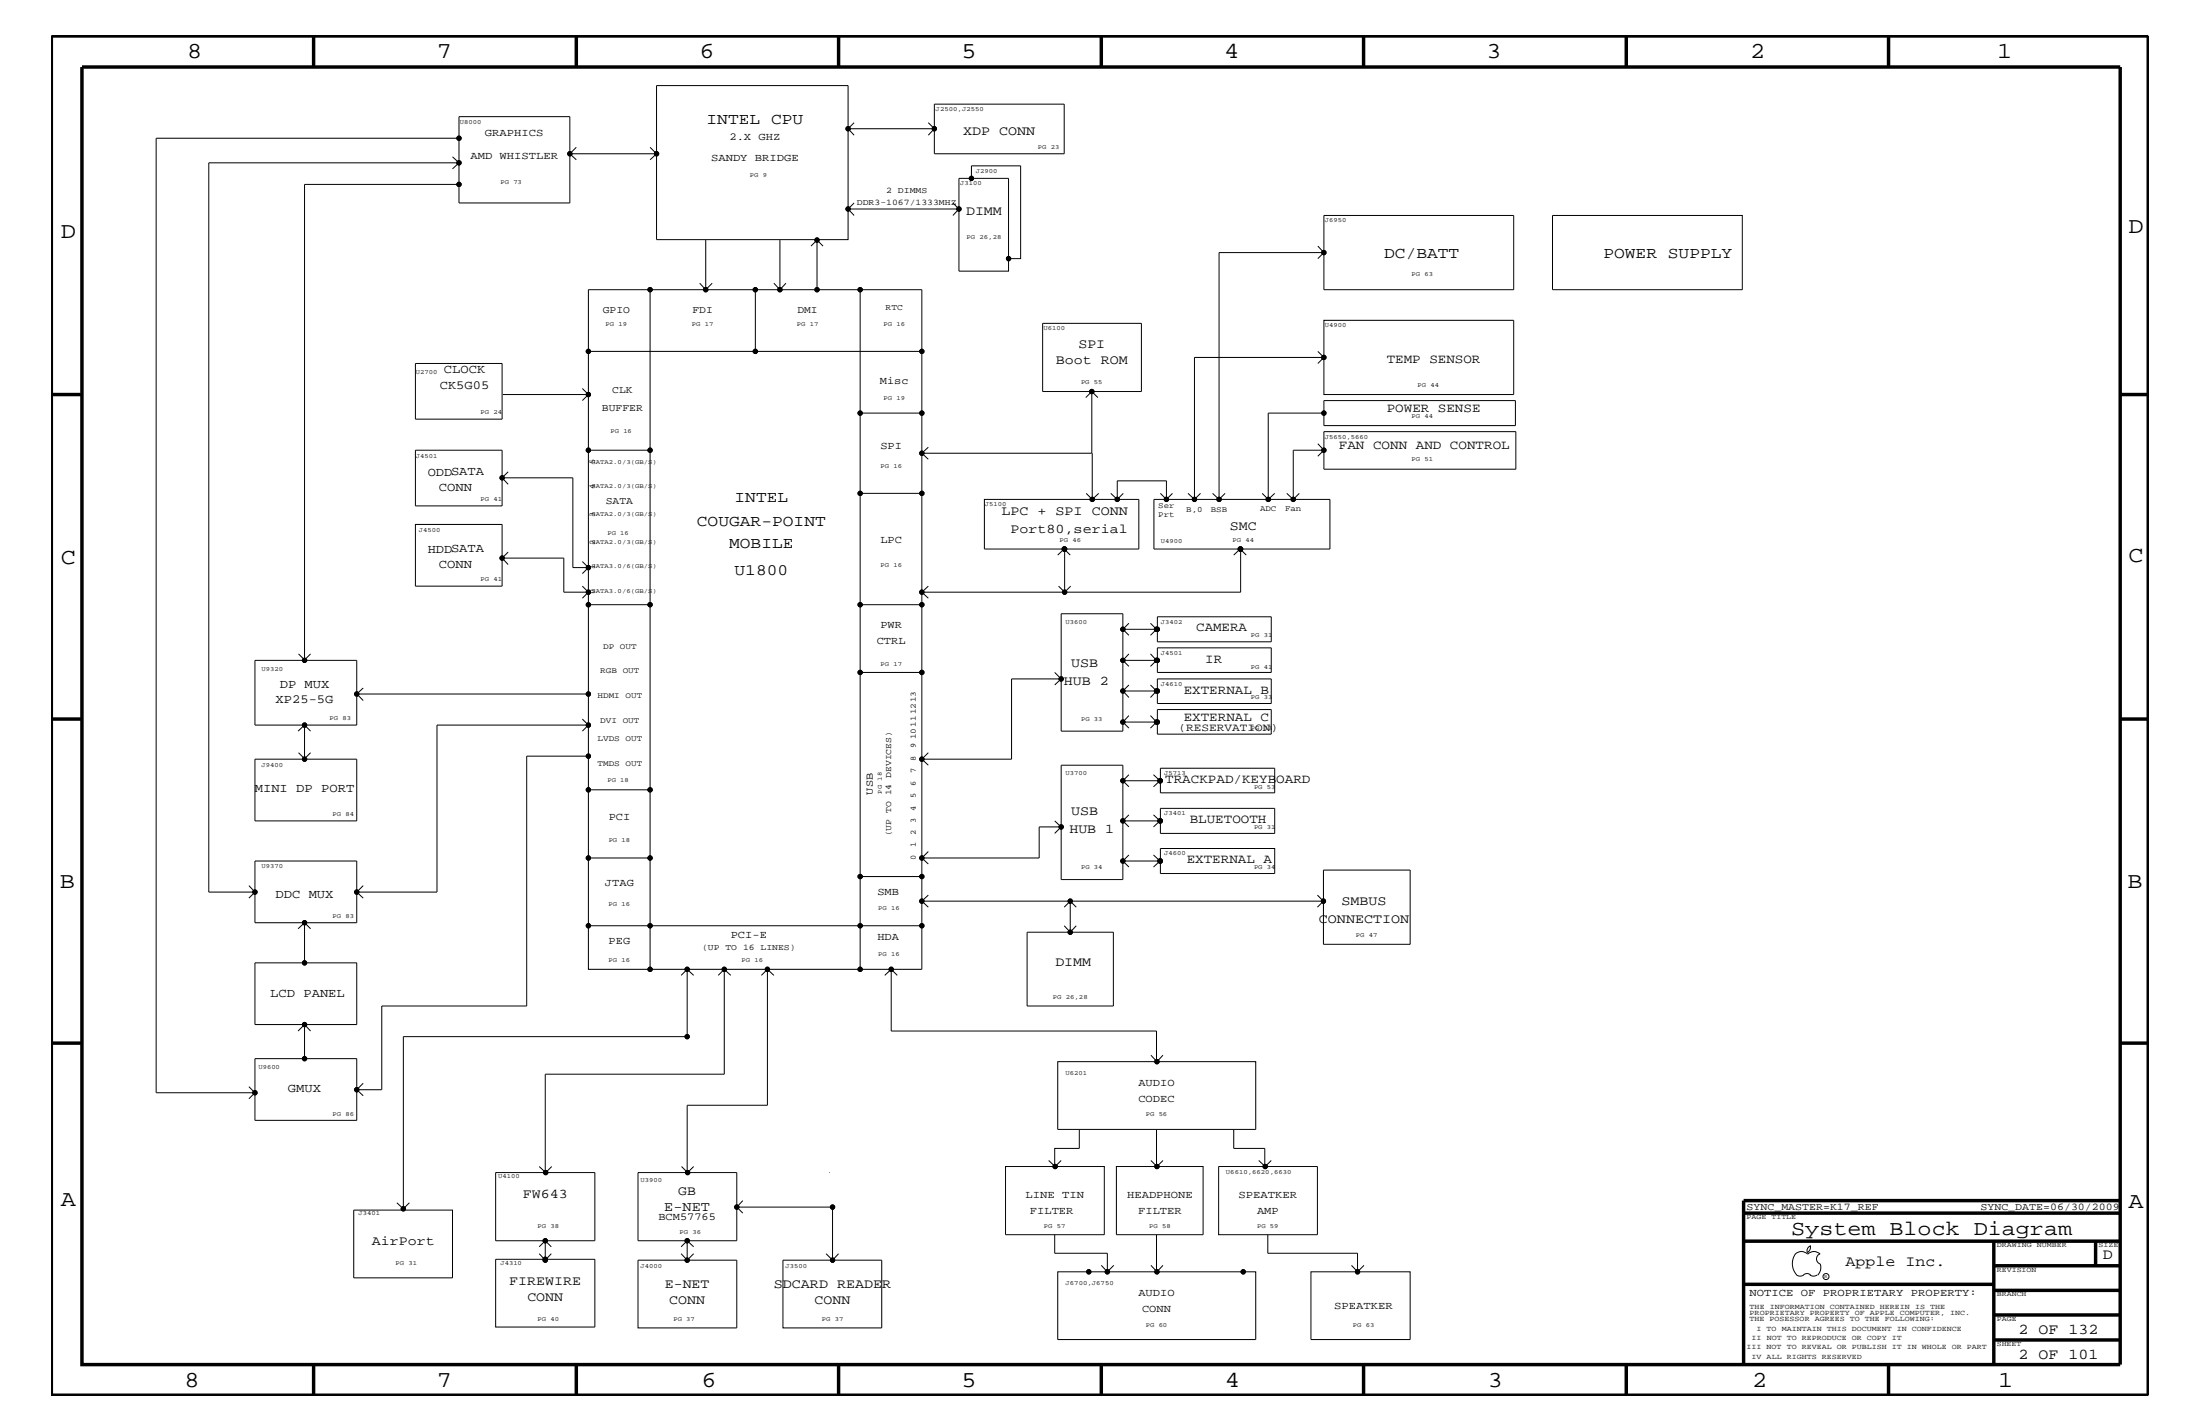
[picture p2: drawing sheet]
<svg xmlns="http://www.w3.org/2000/svg" width="432mm" height="279mm" viewBox="0 0 432 279" stroke-linecap="round" stroke-linejoin="round" font-family="sans-serif">
<g fill="none" stroke="#000" stroke-width=".68" stroke-linecap="butt">
<path d="M10.1 7.1h411.5v266.7h-411.5zM16.1 13.2h400v254.5h-400zM61.6 7.1v6.1M113.1 7.1v6.1M164.6 7.1v6.1M216.2 7.1v6.1M267.6 7.1v6.1M319.2 7.1v6.1M370.7 7.1v6.1M10.1 77.4h6M416.1 77.4h5.5M10.1 141.1h6"/>
<path d="M416.1 141.1h5.5M10.1 204.7h6M416.1 204.7h5.5M342.2 238h73.9M416.1 235.6h-73.9v32.1M342.2 243.5h73.9M342.2 252h49.1M391.3 258h24.8M391.3 253.2h24.8M391.3 248.4h24.8M391.3 243.5v24.2M411.3 243.5v4.9"/>
<path d="M61.6 267.7v6.1M113.1 267.7v6.1M164.6 267.7v6.1M216.2 268v5.8M267.6 267.7v6.1M319.2 267.7v6.1M370.7 267.7v6.1M391.3 262.9h24.8"/>
</g>
<g fill="none" stroke="#000" stroke-width=".2">
<path d="M88.8 33.1l1.3-1.2h-49.1v143.1h9M90.1 36.2h-30.3v93.4M90.1 27.1v4.8l-1.3-1.1M111.8 30.2v-7.3h-21.7v4.2h-59.5v187.3h19.4M113.1 28.9l-1.3 1.3 1.3 1.2M127.6 31.4l1.3-1.2v16.8h37.6v-6M128.9 30.2h-17.1v9.6h-21.7v-7.9M166.5 25.3v-8.5h-37.6v13.4l-1.3-1.3M167.6 39.8l-1.1 1.2 1.1 1.3M167.6 24.1l-1.1 1.2h16.9M167.6 26.5l-1.1-1.2v15.7h21.7M182.2 24.1l1.2 1.2"/>
<path d="M183.4 25.3v-4.9h25.5v9.8h-25.5v-4.9l-1.2 1.2M187 39.8l1.2 1.2-1.2 1.3M188.2 35h9.8v18.2h-9.8zM190.7 35v-2.5h9.6v18.2h-2.3M127.6 56.8v61.8M137.3 55.6l1.2 1.2M138.5 47.1v9.7l1.3-1.2M148.3 56.8v12.1M151.9 55.6l1.2 1.2 1.2-1.2M153.1 56.8h-37.6v20.6M153.1 47.1v9.7M159.2 48.3l1.2-1.2 1.1 1.2"/>
<path d="M160.4 47.1v9.7h-7.3M160.4 56.8h20.5v24.3M168.8 56.8v24.3h12.1M258.7 48.3l1.1 1.3M259.8 49.6h-20.5v48.4M259.8 49.6v-7.3h37.3v14.5h-37.3v-7.2l-1.1 1.1M304.7 42.3h37.3v14.5h-37.3zM81.5 71.3h17.1v10.9h-17.1zM98.7 77.4h16.8M114.3 78.6l1.2-1.2v10.9M114.3 76.2l1.2 1.2M115.5 68.9h65.4"/>
<path d="M214.3 76.8h-9.7v-13.4h19.4v13.4h-9.7l-1.2 1.2M214.3 76.8v12.1h-33.4v-7.8M214.3 76.8l1.2 1.2M258.7 68.9l1.1 1.2M259.8 70.1v-7.2h37.3v14.5h-37.3v-7.3h-25.4v27.9M259.8 78.6h37.6v4.9h-37.6zM259.8 70.1l-1.1 1.2M81.5 88.3h17.1v11h-17.1zM98.6 93.8h13.8v17.6h3.1M99.7 92.6l-1.1 1.2 1.1 1.2M115.5 88.3v93.3M115.5 88.3h12.1"/>
<path d="M168.8 96.8h12.1M168.8 81.1v90.9M180.9 96.8v19.4l1.3-1.2M180.9 88.9v7.9M182.2 87.7l-1.3 1.2 1.3 1.2M213.2 96.8l1.2 1.2M214.4 88.9v9.1h-21.2v9.7h30.3v-9.7h-4.2v-3.7h9.6v3.7l1.2-1.2M214.4 98h4.9M215.6 96.8l-1.2 1.2M218 96.8l1.3 1.2 1.2-1.2M227.8 96.8l1.1 1.2h-2.4v9.7h34.5v-9.7h-7.2M233.2 96.8l1.2 1.2h4.9"/>
<path d="M235.6 96.8l-1.2 1.2h-5.5M238 96.8l1.3 1.2h9.6M240.5 96.8l-1.2 1.2M247.7 96.8l1.2 1.2 1.3-1.2M255 96.8l-1.2 1.2M258.7 87.1l1.1 1.2-1.1 1.2M259.8 84.7h37.7v7.4h-37.7zM259.8 88.3h-6v9.7l-1.2-1.2M259.8 81.1h-10.9v16.9h4.9M99.7 110.8l-1.1-1.3h12.1v6.7h4.8l-1.2-1.2M99.7 108.3l-1.1 1.2v5.5h-17.1v-12.1h17.1v6.6M114.3 110.2l1.2 1.2"/>
<path d="M115.5 116.2l-1.2 1.2M115.5 111.4l-1.2 1.2M115.5 118.6h12.1M127.6 118.6v36.4h-12.1M168.8 118.6h12.1M180.9 116.2v15.7M180.9 116.2l1.3 1.2M207.6 108.9l1.3-1.2 1.2 1.2M207.8 115l1.2 1.2M209 107.7v8.5l1.1-1.2M242.1 108.9l1.3-1.2 1.2 1.2M243.5 107.7v8.5h-62.6"/>
<path d="M61 128.3l-1.2 1.2-1.2-1.2M70 136.2h45.5M70 136.2v6.1h-10.2M71.3 137.4l-1.3-1.2v-6.6h-20v12.7h9.8v6.7M71.3 135l-1.3 1.2M168.8 131.9h12.1v17.1M208.3 133.2h-9.8v15.8h-17.6l1.3 1.1M208.3 133.2v10.3h12.1v-1.8l1.2-1.3M208.3 133.2l-1.3 1.2M220.4 129.6v6l1.2 1.2M220.4 129.6l1.2 1.2M220.5 123.5h6.5l-1.2 1.2"/>
<path d="M220.5 129.6h6.7M220.5 135.6h6.7M221.6 124.7l-1.2-1.2v-3.1h-12.1v12.8l-1.3-1.3M221.6 134.4l-1.2 1.2v6.1l1.2 1.2M221.6 122.3l-1.2 1.2v6.1M221.6 128.3l-1.2 1.3M225.8 128.3l1.2 1.3-1.2 1.2M225.8 134.4l1.2 1.2-1.2 1.2M225.8 122.3l1.2 1.2h.2v-2.5h22.3v4.9h-22.3v-2.4M227.2 127.1h22.3v4.8h-22.3zM227.2 133.2h22.3v4.8h-22.3zM50 149h20v12.1h-20z"/>
<path d="M59.8 142.3l-1.3 1.2M59.8 142.3l1.2 1.2M61 147.7l-1.2 1.2-1.2-1.2M114.3 141.1l1.2 1.2-1.2 1.2M115.5 142.3h-29.7v32.7h-15.8M115.5 148.4h-12.1v49h-28.5v16.4h-4.9M127.6 155v13.3h-12.1M182.2 147.7l-1.3 1.3v19.3M220.5 141.7h6.5l-1.2 1.2M221.6 159.9l-1.2 1.2 1.2 1.1M221.6 152l-1.2 1.2 1.2 1.2M225.8 140.4l1.2 1.3h.2v-2.5h22.3v4.8h-22.3v-2.3"/>
<path d="M226.4 159.9l1.3 1.2h-7.2M226.4 152l1.3 1.2h-7.2M227.8 153.2v2.4h22.4v-4.9h-22.4v2.5l-1.4 1.2M227.8 158.6h22.4v4.9h-22.4zM48.9 173.8l1.1 1.2v6h9.8l-1.3 1.2M50 175l-1.1 1.2M70 175l1.3 1.2M70 175v6h-10.2M71.3 173.8l-1.3 1.2v-6.1h-20v6.1M127.6 168.3v13.3h53.3M180.9 168.3v21.9h-6l1.2 1.2M180.9 176.8h29.2"/>
<path d="M180.9 172h-12.1v18.2M182.2 175.6l-1.3 1.2 1.3 1.2M182.2 167.1l-1.3 1.2M207 161.1l1.3 1.1v-12.1h12.1v22.5h-12.1v-10.4M208.3 162.2l-1.3 1.3M208.3 162.2h-4.3v6.1h-23.1l1.3 1.2M210.1 176.8l-1.2 1.2M210.1 176.8v6.1M221.6 167.8l-1.2 1.1 1.2 1.2M226.4 167.8l1.3 1.1h-7.2M227.8 166.5h22.4v4.9h-22.4zM227.8 161.1l-1.4 1.1"/>
<path d="M227.8 168.9l-1.4 1.2M258.6 175.6l1.2 1.2v8.5h17v-14.6h-17v6.1M259.8 176.8h-49.7l1.1 1.2M259.8 176.8l-1.2 1.2M59.8 181v7.9M59.8 181l1.2 1.2M115.5 181.6v8.6h19.4M115.5 181.6h12.1v8.6M133.7 191.4l1.2-1.2v13.2M134.9 190.2h7.3l-1.2 1.2M134.9 190.2l1.2 1.2M142.2 190.2h8.4v26.7h-15.7v13.3"/>
<path d="M142.2 190.2v20.6h-35.2v19.4M142.2 190.2l1.2 1.2M150.6 190.2l-1.2 1.2M150.6 190.2h24.3M150.6 190.2l1.3 1.2M174.9 190.2v12.1h52.1v6M174.9 190.2l-1.2 1.2M208.9 181.6l1.2 1.3M211.2 181.6l-1.1 1.3h8.4v14.5h-16.9v-14.5h8.5M48.9 213.2l1.1 1.2-1.1 1.2M59.8 201h10.2v-12.1h-20v12.1h9.8l-1.3 1.3M59.8 207.7h10.2v6.1"/>
<path d="M59.8 201l1.2 1.3M59.8 201v6.7h-9.8v12.1h20v-6l1.3 1.2M71.3 212.5l-1.3 1.3M134.9 203.4h-55.7v33.8l-1.3-1.2M134.9 203.4v.1M225.9 207l1.2 1.3h-19.5v13.3h38.9v-13.3h-19.4l1.2-1.3M69.4 237.4h19.4v13.3h-19.4zM80.3 236l-1.1 1.2v.1M97.3 230.1h19.5v13.3h-19.5zM105.8 228.9l1.3 1.2 1.2-1.2M133.8 228.9l1.2 1.2h-9.8v13.3h9.7M136.1 228.9l-1.1 1.2h9.6v6.7l1.2-1.2"/>
<path d="M144.6 236.8h18.8M144.6 236.8v6.6h-9.7l1.2 1.2M144.6 236.8l1.2 1.2M162.8 230.1v.1M163.4 236.8v10.5M205.8 227.7l1.3 1.2h-9.7v13.4h19.3v-13.4h-9.6l1.2-1.2M211.8 221.7v3.6h-4.8v3.7M225.9 227.7l1.2 1.2h-8v13.4h17v-13.4h-9l1.2-1.2M227 221.7v7.3M239.2 228.9h19.4v13.4h-19.4zM242.1 221.7v3.6h6.1v3.7M247.1 227.7l1.2 1.2 1.2-1.2"/>
<path d="M105.8 246l1.2 1.3M107 243.4l1.2 1.2M107 243.4v3.7h-9.7v13.3h19.5v-13.3h-9.8v.2M107 243.4l-1.2 1.2M108.2 246l-1.2 1.3M133.7 246l1.2 1.3h-9.7v13.2h19.4v-13.2h-9.7M134.9 243.4v3.9l1.2-1.3M134.9 243.4l-1.2 1.2M162.1 246l1.3 1.3M164.6 246l-1.2 1.3h-9.7v13.2h19.4v-13.2h-9.7M207 242.3v3.6h10.3v3.6M216.2 248.3l1.1 1.2"/>
<path d="M225.9 248.3l1.2 1.2h-9.8l1.3-1.2M227 242.3v7.2M228.3 248.3l-1.2 1.2h19.4v13.3h-38.9v-13.3h9.7M248.8 242.3v3.6h17.6v3.6M265.3 248.3l1.1 1.2M267.7 248.3l-1.3 1.2h-9.1v13.3h19.5v-13.3h-10.4M352.3 246.1a1.69 1.69 0 0 1 2.5 0M352.4 246a3.3 3.3 0 0 0 .2 4.1M352.6 250.2l.7 .2 .7-.2M354 250.2l.7-.3 .7 .3M354.8 246.1a1.69 1.69 0 0 1 2.4 0M355.2 250.2l.7 .2 .7-.2"/>
<path d="M355.3 244.4v.3a1.18 1.18 0 0 1-.6 1.1M355.4 244.4a.99 .99 0 0 0-.6 1.4M357.2 246a1.04 1.04 0 0 0-.7 1 1.04 1.04 0 0 0 .7 1M357.3 248l.1 .7a2.11 2.11 0 0 1-.6 1.5"/>
<circle cx="90.1" cy="27.1" r=".42"/>
<circle cx="90.1" cy="36.2" r=".42"/>
<circle cx="90.1" cy="31.9" r=".42"/>
<circle cx="111.8" cy="30.2" r=".42"/>
<circle cx="128.9" cy="30.2" r=".42"/>
<circle cx="166.5" cy="25.3" r=".42"/>
<circle cx="183.4" cy="25.3" r=".42"/>
<circle cx="190.7" cy="35" r=".42"/>
<circle cx="127.6" cy="56.8" r=".42"/>
<circle cx="138.5" cy="56.8" r=".42"/>
<circle cx="148.3" cy="56.8" r=".42"/>
<circle cx="153.1" cy="56.8" r=".42"/>
<circle cx="160.4" cy="47.1" r=".42"/>
<circle cx="160.4" cy="56.8" r=".42"/>
<circle cx="166.5" cy="41" r=".42"/>
<circle cx="168.8" cy="56.8" r=".42"/>
<circle cx="188.2" cy="41" r=".42"/>
<circle cx="198" cy="50.7" r=".42"/>
<circle cx="259.8" cy="49.6" r=".42"/>
<circle cx="115.5" cy="68.9" r=".42"/>
<circle cx="115.5" cy="77.4" r=".42"/>
<circle cx="148.3" cy="68.9" r=".42"/>
<circle cx="180.9" cy="68.9" r=".42"/>
<circle cx="214.3" cy="76.8" r=".42"/>
<circle cx="259.8" cy="70.1" r=".42"/>
<circle cx="98.6" cy="93.8" r=".42"/>
<circle cx="115.5" cy="88.3" r=".42"/>
<circle cx="127.6" cy="88.3" r=".42"/>
<circle cx="168.8" cy="96.8" r=".42"/>
<circle cx="168.8" cy="81.1" r=".42"/>
<circle cx="180.9" cy="96.8" r=".42"/>
<circle cx="180.9" cy="81.1" r=".42"/>
<circle cx="180.9" cy="88.9" r=".42"/>
<circle cx="214.4" cy="98" r=".42"/>
<circle cx="219.3" cy="98" r=".42"/>
<circle cx="228.9" cy="98" r=".42"/>
<circle cx="234.4" cy="98" r=".42"/>
<circle cx="239.3" cy="98" r=".42"/>
<circle cx="248.9" cy="98" r=".42"/>
<circle cx="253.8" cy="98" r=".42"/>
<circle cx="259.8" cy="81.1" r=".42"/>
<circle cx="259.8" cy="88.3" r=".42"/>
<circle cx="98.6" cy="109.5" r=".42"/>
<circle cx="115.5" cy="116.2" r=".42"/>
<circle cx="115.5" cy="118.6" r=".42"/>
<circle cx="115.5" cy="111.4" r=".42"/>
<circle cx="127.6" cy="118.6" r=".42"/>
<circle cx="168.8" cy="118.6" r=".42"/>
<circle cx="180.9" cy="118.6" r=".42"/>
<circle cx="180.9" cy="116.2" r=".42"/>
<circle cx="208.9" cy="107.7" r=".42"/>
<circle cx="209" cy="107.7" r=".42"/>
<circle cx="209" cy="116.2" r=".42"/>
<circle cx="243.4" cy="107.7" r=".42"/>
<circle cx="243.5" cy="107.7" r=".42"/>
<circle cx="59.8" cy="129.6" r=".42"/>
<circle cx="70" cy="136.2" r=".42"/>
<circle cx="115.5" cy="136.2" r=".42"/>
<circle cx="168.8" cy="131.9" r=".42"/>
<circle cx="180.9" cy="131.9" r=".42"/>
<circle cx="208.3" cy="133.2" r=".42"/>
<circle cx="220.4" cy="123.5" r=".42"/>
<circle cx="220.4" cy="129.6" r=".42"/>
<circle cx="220.4" cy="135.6" r=".42"/>
<circle cx="227" cy="135.6" r=".42"/>
<circle cx="227" cy="123.5" r=".42"/>
<circle cx="227" cy="129.6" r=".42"/>
<circle cx="227.2" cy="135.6" r=".42"/>
<circle cx="227.2" cy="123.5" r=".42"/>
<circle cx="227.2" cy="129.6" r=".42"/>
<circle cx="59.8" cy="142.3" r=".42"/>
<circle cx="59.8" cy="149" r=".42"/>
<circle cx="115.5" cy="142.3" r=".42"/>
<circle cx="115.5" cy="148.4" r=".42"/>
<circle cx="115.5" cy="155" r=".42"/>
<circle cx="127.6" cy="155" r=".42"/>
<circle cx="180.9" cy="149" r=".42"/>
<circle cx="220.4" cy="153.2" r=".42"/>
<circle cx="220.4" cy="141.7" r=".42"/>
<circle cx="227" cy="141.7" r=".42"/>
<circle cx="227.2" cy="141.7" r=".42"/>
<circle cx="227.7" cy="153.2" r=".42"/>
<circle cx="227.8" cy="153.2" r=".42"/>
<circle cx="50" cy="175" r=".42"/>
<circle cx="70" cy="175" r=".42"/>
<circle cx="115.5" cy="168.3" r=".42"/>
<circle cx="127.6" cy="168.3" r=".42"/>
<circle cx="168.8" cy="172" r=".42"/>
<circle cx="180.9" cy="176.8" r=".42"/>
<circle cx="180.9" cy="168.3" r=".42"/>
<circle cx="180.9" cy="172" r=".42"/>
<circle cx="208.3" cy="162.2" r=".42"/>
<circle cx="210.1" cy="176.8" r=".42"/>
<circle cx="220.4" cy="161.1" r=".42"/>
<circle cx="220.4" cy="168.9" r=".42"/>
<circle cx="227.7" cy="161.1" r=".42"/>
<circle cx="227.7" cy="168.9" r=".42"/>
<circle cx="227.8" cy="161.1" r=".42"/>
<circle cx="227.8" cy="168.9" r=".42"/>
<circle cx="259.8" cy="176.8" r=".42"/>
<circle cx="59.8" cy="181" r=".42"/>
<circle cx="59.8" cy="188.9" r=".42"/>
<circle cx="115.5" cy="181.6" r=".42"/>
<circle cx="127.6" cy="181.6" r=".42"/>
<circle cx="127.6" cy="190.2" r=".42"/>
<circle cx="134.9" cy="190.2" r=".42"/>
<circle cx="142.2" cy="190.2" r=".42"/>
<circle cx="150.6" cy="190.2" r=".42"/>
<circle cx="168.8" cy="181.6" r=".42"/>
<circle cx="168.8" cy="190.2" r=".42"/>
<circle cx="174.9" cy="190.2" r=".42"/>
<circle cx="180.9" cy="181.6" r=".42"/>
<circle cx="210.1" cy="182.9" r=".42"/>
<circle cx="50" cy="214.4" r=".42"/>
<circle cx="59.8" cy="207.7" r=".42"/>
<circle cx="59.8" cy="201" r=".42"/>
<circle cx="70" cy="213.8" r=".42"/>
<circle cx="134.9" cy="203.4" r=".42"/>
<circle cx="227.1" cy="208.3" r=".42"/>
<circle cx="79.2" cy="237.2" r=".42"/>
<circle cx="107.1" cy="230.1" r=".42"/>
<circle cx="135" cy="230.1" r=".42"/>
<circle cx="144.6" cy="236.8" r=".42"/>
<circle cx="163.4" cy="236.8" r=".42"/>
<circle cx="207.1" cy="228.9" r=".42"/>
<circle cx="227.1" cy="228.9" r=".42"/>
<circle cx="248.3" cy="228.9" r=".42"/>
<circle cx="107" cy="243.4" r=".42"/>
<circle cx="107" cy="247.1" r=".42"/>
<circle cx="107" cy="247.3" r=".42"/>
<circle cx="134.9" cy="243.4" r=".42"/>
<circle cx="134.9" cy="247.3" r=".42"/>
<circle cx="163.4" cy="247.3" r=".42"/>
<circle cx="213.7" cy="249.5" r=".42"/>
<circle cx="217.3" cy="249.5" r=".42"/>
<circle cx="227.1" cy="249.5" r=".42"/>
<circle cx="244" cy="249.5" r=".42"/>
<circle cx="266.4" cy="249.5" r=".42"/>
<circle cx="358.4" cy="250.5" r=".59"/>
</g>
<g fill="#000">
<circle cx="90.1" cy="27.1" r=".42"/>
<circle cx="90.1" cy="36.2" r=".42"/>
<circle cx="90.1" cy="31.9" r=".42"/>
<circle cx="111.8" cy="30.2" r=".42"/>
<circle cx="128.9" cy="30.2" r=".42"/>
<circle cx="166.5" cy="25.3" r=".42"/>
<circle cx="183.4" cy="25.3" r=".42"/>
<circle cx="190.7" cy="35" r=".42"/>
<circle cx="127.6" cy="56.8" r=".42"/>
<circle cx="138.5" cy="56.8" r=".42"/>
<circle cx="148.3" cy="56.8" r=".42"/>
<circle cx="153.1" cy="56.8" r=".42"/>
<circle cx="160.4" cy="47.1" r=".42"/>
<circle cx="160.4" cy="56.8" r=".42"/>
<circle cx="166.5" cy="41" r=".42"/>
<circle cx="168.8" cy="56.8" r=".42"/>
<circle cx="188.2" cy="41" r=".42"/>
<circle cx="198" cy="50.7" r=".42"/>
<circle cx="259.8" cy="49.6" r=".42"/>
<circle cx="115.5" cy="68.9" r=".42"/>
<circle cx="115.5" cy="77.4" r=".42"/>
<circle cx="148.3" cy="68.9" r=".42"/>
<circle cx="180.9" cy="68.9" r=".42"/>
<circle cx="214.3" cy="76.8" r=".42"/>
<circle cx="259.8" cy="70.1" r=".42"/>
<circle cx="98.6" cy="93.8" r=".42"/>
<circle cx="115.5" cy="88.3" r=".42"/>
<circle cx="127.6" cy="88.3" r=".42"/>
<circle cx="168.8" cy="96.8" r=".42"/>
<circle cx="168.8" cy="81.1" r=".42"/>
<circle cx="180.9" cy="96.8" r=".42"/>
<circle cx="180.9" cy="81.1" r=".42"/>
<circle cx="180.9" cy="88.9" r=".42"/>
<circle cx="214.4" cy="98" r=".42"/>
<circle cx="219.3" cy="98" r=".42"/>
<circle cx="228.9" cy="98" r=".42"/>
<circle cx="234.4" cy="98" r=".42"/>
<circle cx="239.3" cy="98" r=".42"/>
<circle cx="248.9" cy="98" r=".42"/>
<circle cx="253.8" cy="98" r=".42"/>
<circle cx="259.8" cy="81.1" r=".42"/>
<circle cx="259.8" cy="88.3" r=".42"/>
<circle cx="98.6" cy="109.5" r=".42"/>
<circle cx="115.5" cy="116.2" r=".42"/>
<circle cx="115.5" cy="118.6" r=".42"/>
<circle cx="115.5" cy="111.4" r=".42"/>
<circle cx="127.6" cy="118.6" r=".42"/>
<circle cx="168.8" cy="118.6" r=".42"/>
<circle cx="180.9" cy="118.6" r=".42"/>
<circle cx="180.9" cy="116.2" r=".42"/>
<circle cx="208.9" cy="107.7" r=".42"/>
<circle cx="209" cy="107.7" r=".42"/>
<circle cx="209" cy="116.2" r=".42"/>
<circle cx="243.4" cy="107.7" r=".42"/>
<circle cx="243.5" cy="107.7" r=".42"/>
<circle cx="59.8" cy="129.6" r=".42"/>
<circle cx="70" cy="136.2" r=".42"/>
<circle cx="115.5" cy="136.2" r=".42"/>
<circle cx="168.8" cy="131.9" r=".42"/>
<circle cx="180.9" cy="131.9" r=".42"/>
<circle cx="208.3" cy="133.2" r=".42"/>
<circle cx="220.4" cy="123.5" r=".42"/>
<circle cx="220.4" cy="129.6" r=".42"/>
<circle cx="220.4" cy="135.6" r=".42"/>
<circle cx="227" cy="135.6" r=".42"/>
<circle cx="227" cy="123.5" r=".42"/>
<circle cx="227" cy="129.6" r=".42"/>
<circle cx="227.2" cy="135.6" r=".42"/>
<circle cx="227.2" cy="123.5" r=".42"/>
<circle cx="227.2" cy="129.6" r=".42"/>
<circle cx="59.8" cy="142.3" r=".42"/>
<circle cx="59.8" cy="149" r=".42"/>
<circle cx="115.5" cy="142.3" r=".42"/>
<circle cx="115.5" cy="148.4" r=".42"/>
<circle cx="115.5" cy="155" r=".42"/>
<circle cx="127.6" cy="155" r=".42"/>
<circle cx="180.9" cy="149" r=".42"/>
<circle cx="220.4" cy="153.2" r=".42"/>
<circle cx="220.4" cy="141.7" r=".42"/>
<circle cx="227" cy="141.7" r=".42"/>
<circle cx="227.2" cy="141.7" r=".42"/>
<circle cx="227.7" cy="153.2" r=".42"/>
<circle cx="227.8" cy="153.2" r=".42"/>
<circle cx="50" cy="175" r=".42"/>
<circle cx="70" cy="175" r=".42"/>
<circle cx="115.5" cy="168.3" r=".42"/>
<circle cx="127.6" cy="168.3" r=".42"/>
<circle cx="168.8" cy="172" r=".42"/>
<circle cx="180.9" cy="176.8" r=".42"/>
<circle cx="180.9" cy="168.3" r=".42"/>
<circle cx="180.9" cy="172" r=".42"/>
<circle cx="208.3" cy="162.2" r=".42"/>
<circle cx="210.1" cy="176.8" r=".42"/>
<circle cx="220.4" cy="161.1" r=".42"/>
<circle cx="220.4" cy="168.9" r=".42"/>
<circle cx="227.7" cy="161.1" r=".42"/>
<circle cx="227.7" cy="168.9" r=".42"/>
<circle cx="227.8" cy="161.1" r=".42"/>
<circle cx="227.8" cy="168.9" r=".42"/>
<circle cx="259.8" cy="176.8" r=".42"/>
<circle cx="59.8" cy="181" r=".42"/>
<circle cx="59.8" cy="188.9" r=".42"/>
<circle cx="115.5" cy="181.6" r=".42"/>
<circle cx="127.6" cy="181.6" r=".42"/>
<circle cx="127.6" cy="190.2" r=".42"/>
<circle cx="134.9" cy="190.2" r=".42"/>
<circle cx="142.2" cy="190.2" r=".42"/>
<circle cx="150.6" cy="190.2" r=".42"/>
<circle cx="168.8" cy="181.6" r=".42"/>
<circle cx="168.8" cy="190.2" r=".42"/>
<circle cx="174.9" cy="190.2" r=".42"/>
<circle cx="180.9" cy="181.6" r=".42"/>
<circle cx="210.1" cy="182.9" r=".42"/>
<circle cx="50" cy="214.4" r=".42"/>
<circle cx="59.8" cy="207.7" r=".42"/>
<circle cx="59.8" cy="201" r=".42"/>
<circle cx="70" cy="213.8" r=".42"/>
<circle cx="134.9" cy="203.4" r=".42"/>
<circle cx="227.1" cy="208.3" r=".42"/>
<circle cx="79.2" cy="237.2" r=".42"/>
<circle cx="107.1" cy="230.1" r=".42"/>
<circle cx="135" cy="230.1" r=".42"/>
<circle cx="144.6" cy="236.8" r=".42"/>
<circle cx="163.4" cy="236.8" r=".42"/>
<circle cx="207.1" cy="228.9" r=".42"/>
<circle cx="227.1" cy="228.9" r=".42"/>
<circle cx="248.3" cy="228.9" r=".42"/>
<circle cx="107" cy="243.4" r=".42"/>
<circle cx="107" cy="247.1" r=".42"/>
<circle cx="107" cy="247.3" r=".42"/>
<circle cx="134.9" cy="243.4" r=".42"/>
<circle cx="134.9" cy="247.3" r=".42"/>
<circle cx="163.4" cy="247.3" r=".42"/>
<circle cx="213.7" cy="249.5" r=".42"/>
<circle cx="217.3" cy="249.5" r=".42"/>
<circle cx="227.1" cy="249.5" r=".42"/>
<circle cx="244" cy="249.5" r=".42"/>
<circle cx="266.4" cy="249.5" r=".42"/>
</g>
<g font-size="4.5">
<text x="36.7" y="11.5">8</text>
<text x="85.8" y="11.5">7</text>
<text x="137.3" y="11.5">6</text>
<text x="188.7" y="11.5">5</text>
<text x="240.3" y="11.5">4</text>
<text x="291.8" y="11.5">3</text>
<text x="343.5" y="11.5">2</text>
<text x="392" y="11.5">1</text>
<text x="11.9" y="46.8">D</text>
<text x="417.8" y="45.7">D</text>
<text x="11.9" y="110.6">C</text>
<text x="417.7" y="110.3">C</text>
<text x="11.8" y="174.3">B</text>
<text x="417.6" y="174.2">B</text>
<text x="11.9" y="236.7">A</text>
<text x="417.7" y="237.1">A</text>
<text x="36.2" y="272.1">8</text>
<text x="85.8" y="272.1">7</text>
<text x="137.7" y="272.1">6</text>
<text x="188.7" y="272.1">5</text>
<text x="240.4" y="272.1">4</text>
<text x="292" y="272.1">3</text>
<text x="343.9" y="272.1">2</text>
<text x="392.2" y="272.1">1</text>
</g>
<text font-size="4.1" x="351.6" y="242.3">System Block Diagram</text>
<g font-size="3.1">
<text x="138.7" y="24.3">INTEL CPU</text>
<text x="271.7" y="50.7">DC/BATT</text>
<text x="314.7" y="50.7">POWER SUPPLY</text>
<text x="144.2" y="98.4">INTEL</text>
<text x="136.8" y="103.2">COUGAR-POINT</text>
<text x="143.1" y="107.5">MOBILE</text>
<text x="144.2" y="112.9">U1800</text>
</g>
<g font-size="3">
<text x="362.2" y="248.4">Apple Inc.</text>
<text x="412.7" y="247.1">D</text>
<text x="396.2" y="261.6">2 OF 132</text>
<text x="396.2" y="266.6">2 OF 101</text>
</g>
<text font-size="2.7" x="130.4" y="237.7">E-NET</text>
<g font-size="2.6">
<text x="189" y="26.4">XDP CONN</text>
<text x="189.6" y="42.3">DIMM</text>
<text x="207.2" y="71.5">Boot ROM</text>
<text x="211.7" y="68.4">SPI</text>
<text x="196.6" y="101">LPC + SPI CONN</text>
<text x="198.3" y="104.7">Port80,serial</text>
<text x="241.4" y="104.1">SMC</text>
<text x="210.3" y="130.8">USB</text>
<text x="208.8" y="134.4">HUB 2</text>
<text x="210.3" y="159.9">USB</text>
<text x="209.9" y="163.5">HUB 1</text>
<text x="263.3" y="177.5">SMBUS</text>
<text x="258.9" y="181.1">CONNECTION</text>
<text x="207.1" y="189.6">DIMM</text>
<text x="102.6" y="235.1">FW643</text>
<text x="133.1" y="234.5">GB</text>
<text x="73" y="244.2">AirPort</text>
<text x="99.9" y="252.1">FIREWIRE</text>
<text x="103.5" y="255.2">CONN</text>
<text x="130.5" y="252.7">E-NET</text>
<text x="131.4" y="255.8">CONN</text>
<text x="151.9" y="252.7">SDCARD READER</text>
<text x="159.9" y="255.8">CONN</text>
</g>
<g font-size="2.5">
<text x="272.2" y="71.2">TEMP SENSOR</text>
<text x="86.3" y="76.3">CK5G05</text>
<text x="87.1" y="73.2">CLOCK</text>
<text x="272.2" y="80.9">POWER SENSE</text>
<text x="262.8" y="88.2">FAN CONN AND CONTROL</text>
<text x="83.9" y="93.3">ODDSATA</text>
<text x="86.1" y="96.4">CONN</text>
<text x="83.9" y="108.5">HDDSATA</text>
<text x="86.1" y="111.5">CONN</text>
<text x="234.8" y="123.9">CAMERA</text>
<text x="236.6" y="130">IR</text>
<text x="54.1" y="138">XP25-5G</text>
<text x="54.9" y="134.9">DP MUX</text>
<text x="232.3" y="136.1">EXTERNAL B</text>
<text x="232.3" y="141.5">EXTERNAL C</text>
<text x="50" y="155.5">MINI DP PORT</text>
<text x="228.7" y="153.6">TRACKPAD/KEYBOARD</text>
<text x="233.5" y="161.5">BLUETOOTH</text>
<text x="232.9" y="169.4">EXTERNAL A</text>
<text x="54.1" y="176.1">DDC MUX</text>
<text x="53" y="195.5">LCD PANEL</text>
<text x="56.5" y="214.3">GMUX</text>
</g>
<text font-size="2.2" x="231.3" y="143.5">(RESERVATION)</text>
<g font-size="2.1">
<text x="95.2" y="26.7">GRAPHICS</text>
<text x="143.2" y="27.5">2.X GHZ</text>
<text x="92.3" y="31.1">AMD WHISTLER</text>
<text x="139.6" y="31.5">SANDY BRIDGE</text>
<text x="172.7" y="75.4">Misc</text>
<text x="172.8" y="88.2">SPI</text>
<text x="172.8" y="106.5">LPC</text>
<text x="172.8" y="123.3">PWR</text>
<text x="172.1" y="126.4">CTRL</text>
<text x="171.3" y="155.9" transform="rotate(-90 171.3 155.9)">USB</text>
<text x="119.5" y="161">PCI</text>
<text x="118.7" y="173.8">JTAG</text>
<text x="172.2" y="175.6">SMB</text>
<text x="119.5" y="185.3">PEG</text>
<text x="143.4" y="184">PCI-E</text>
<text x="172.2" y="184.5">HDA</text>
<text x="223.4" y="213.1">AUDIO</text>
<text x="223.4" y="216.3">CODEC</text>
<text x="129.2" y="239.4">BCM57765</text>
<text x="201.3" y="235">LINE TIN</text>
<text x="202.1" y="238.1">FILTER</text>
<text x="221.2" y="235">HEADPHONE</text>
<text x="223.4" y="238.1">FILTER</text>
<text x="243.1" y="235">SPEATKER</text>
<text x="246.7" y="238.1">AMP</text>
<text x="223.4" y="254.4">AUDIO</text>
<text x="224.2" y="257.5">CONN</text>
<text x="261.9" y="256.8">SPEATKER</text>
<text x="343.4" y="254.4">NOTICE OF PROPRIETARY PROPERTY:</text>
</g>
<g font-size="2">
<text x="118.3" y="61.3">GPIO</text>
<text x="135.9" y="61.3">FDI</text>
<text x="156.5" y="61.3">DMI</text>
<text x="120.2" y="77.1">CLK</text>
<text x="118.2" y="80.7">BUFFER</text>
<text x="118.9" y="98.9">SATA</text>
<text x="342.8" y="237.4">SYNC_MASTER=K17_REF</text>
<text x="388.7" y="237.4">SYNC_DATE=06/30/2009</text>
</g>
<g font-size="1.7">
<text x="168.2" y="40.2">DDR3-1067/1333MHZ</text>
<text x="173.9" y="37.9">2 DIMMS</text>
<text x="173.8" y="60.9">RTC</text>
<text x="174.9" y="164.1" transform="rotate(-90 174.9 164.1)">(UP TO 14 DEVICES)</text>
<text x="137.8" y="186.5">(UP TO 16 LINES)</text>
</g>
<g font-size="1.6">
<text x="116.8" y="96" transform="rotate(-90 116.8 96)">4</text>
<text x="116.8" y="91.1" transform="rotate(-90 116.8 91.1)">5</text>
<text x="116.8" y="101.4" transform="rotate(-90 116.8 101.4)">3</text>
<text x="227.3" y="99.6">Ser</text>
<text x="227.3" y="101.5">Prt</text>
<text x="232.8" y="100.4">B,0</text>
<text x="237.7" y="100.4">BSB</text>
<text x="247.3" y="100.4">ADC</text>
<text x="252.2" y="100.3">Fan</text>
<text x="116.8" y="106.9" transform="rotate(-90 116.8 106.9)">2</text>
<text x="116.8" y="111.7" transform="rotate(-90 116.8 111.7)">1</text>
<text x="116.8" y="116.5" transform="rotate(-90 116.8 116.5)">0</text>
<text x="118.4" y="127.3">DP OUT</text>
<text x="117.3" y="136.9">HDMI OUT</text>
<text x="117.8" y="132.1">RGB OUT</text>
<text x="117.8" y="141.8">DVI OUT</text>
<text x="117.3" y="145.4">LVDS OUT</text>
<text x="179.7" y="149.3" transform="rotate(-90 179.7 149.3)">8</text>
<text x="179.7" y="146.8" transform="rotate(-90 179.7 146.8)">9</text>
<text x="179.7" y="145.1" transform="rotate(-90 179.7 145.1)">10111213</text>
<text x="117.3" y="150.3">TMDS OUT</text>
<text x="179.7" y="154.1" transform="rotate(-90 179.7 154.1)">6</text>
<text x="179.7" y="151.7" transform="rotate(-90 179.7 151.7)">7</text>
<text x="179.7" y="161.4" transform="rotate(-90 179.7 161.4)">3</text>
<text x="179.7" y="159" transform="rotate(-90 179.7 159)">4</text>
<text x="179.7" y="156.6" transform="rotate(-90 179.7 156.6)">5</text>
<text x="179.7" y="166.2" transform="rotate(-90 179.7 166.2)">1</text>
<text x="179.7" y="163.9" transform="rotate(-90 179.7 163.9)">2</text>
<text x="179.7" y="168.7" transform="rotate(-90 179.7 168.7)">0</text>
</g>
<g font-size="1.4">
<text x="342.8" y="239.2">PAGE TITLE</text>
<text x="391.9" y="244.7">DRAWING NUMBER</text>
<text x="411.9" y="244.7">SIZE</text>
<text x="391.9" y="249.5">REVISION</text>
<text x="343.4" y="256.8">THE INFORMATION CONTAINED HEREIN IS THE</text>
<text x="391.9" y="254.4">BRANCH</text>
<text x="343.4" y="259.3">THE POSESSOR AGREES TO THE FOLLOWING:</text>
<text x="343.4" y="258">PROPRIETARY PROPERTY OF APPLE COMPUTER, INC.</text>
<text x="343.8" y="262.9">II NOT TO REPRODUCE OR COPY IT</text>
<text x="344.8" y="261.1">I TO MAINTAIN THIS DOCUMENT IN CONFIDENCE</text>
<text x="391.9" y="259.3">PAGE</text>
<text x="342.8" y="264.7">III NOT TO REVEAL OR PUBLISH IT IN WHOLE OR PART</text>
<text x="343.8" y="266.6">IV ALL RIGHTS RESERVED</text>
<text x="391.9" y="264.1">SHEET</text>
</g>
<g font-size="1.3">
<text x="183.6" y="21.8">J2500,J2550</text>
<text x="90.3" y="24.2">U8000</text>
<text x="203.7" y="29.3">PG 23</text>
<text x="147.2" y="34.8">PG 9</text>
<text x="191.5" y="33.9">J2900</text>
<text x="98.2" y="36">PG 73</text>
<text x="188.5" y="36.4">J3100</text>
<text x="189.7" y="46.9">PG 26,28</text>
<text x="260" y="43.6">J6950</text>
<text x="277" y="54.2">PG 63</text>
<text x="118.9" y="63.9">PG 19</text>
<text x="135.8" y="63.9">PG 17</text>
<text x="156.4" y="63.9">PG 17</text>
<text x="173.4" y="63.9">PG 16</text>
<text x="204.8" y="64.8">U6100</text>
<text x="260" y="64.2">U4900</text>
<text x="81.6" y="73.3">U2700</text>
<text x="212.2" y="75.4">PG 55</text>
<text x="278.2" y="76">PG 44</text>
<text x="94.3" y="81.2">PG 24</text>
<text x="173.4" y="78.4">PG 19</text>
<text x="277" y="82.1">PG 44</text>
<text x="81.6" y="89.8">J4501</text>
<text x="119.8" y="84.9">PG 16</text>
<text x="260" y="86">J5650,5660</text>
<text x="116.1" y="95.8">SATA2.0/3(GB/S)</text>
<text x="116.1" y="91">SATA2.0/3(GB/S)</text>
<text x="172.8" y="91.8">PG 16</text>
<text x="277" y="90.5">PG 51</text>
<text x="94.3" y="98.2">PG 41</text>
<text x="116.1" y="101.3">SATA2.0/3(GB/S)</text>
<text x="193.3" y="99.3">J5100</text>
<text x="82.2" y="104.3">J4500</text>
<text x="116.1" y="106.7">SATA2.0/3(GB/S)</text>
<text x="119.2" y="104.9">PG 16</text>
<text x="207.9" y="106.3">PG 46</text>
<text x="227.8" y="106.6">U4900</text>
<text x="241.9" y="106.3">PG 44</text>
<text x="94.3" y="114">PG 41</text>
<text x="116.1" y="111.5">SATA3.0/6(GB/S)</text>
<text x="172.8" y="111.2">PG 16</text>
<text x="116.1" y="116.4">SATA3.0/6(GB/S)</text>
<text x="209.1" y="122.4">U3600</text>
<text x="227.8" y="122.4">J3402</text>
<text x="245.5" y="125.1">PG 31</text>
<text x="51.3" y="131.6">U9320</text>
<text x="172.8" y="130.6">PG 17</text>
<text x="227.8" y="128.5">J4501</text>
<text x="245.5" y="131.2">PG 41</text>
<text x="227.8" y="134.6">J4610</text>
<text x="245.5" y="137.2">PG 33</text>
<text x="64.7" y="141.3">PG 83</text>
<text x="212.2" y="141.5">PG 33</text>
<text x="245.5" y="143.3">PG 33</text>
<text x="51.3" y="150.4">J9400</text>
<text x="119.2" y="153.4">PG 18</text>
<text x="173.1" y="155.7" transform="rotate(-90 173.1 155.7)">PG 18</text>
<text x="209.1" y="152.1">U3700</text>
<text x="228.5" y="152.1">J5713</text>
<text x="246.1" y="154.8">PG 53</text>
<text x="65.3" y="160">PG 84</text>
<text x="228.5" y="160">J3401</text>
<text x="119.5" y="165.1">PG 18</text>
<text x="228.5" y="167.8">J4600</text>
<text x="246.1" y="162.7">PG 31</text>
<text x="51.3" y="170.4">U9370</text>
<text x="212.2" y="170.5">PG 34</text>
<text x="246.1" y="170.5">PG 34</text>
<text x="119.5" y="177.8">PG 16</text>
<text x="172.4" y="178.5">PG 16</text>
<text x="65.3" y="180">PG 83</text>
<text x="266.1" y="183.9">PG 47</text>
<text x="119.5" y="188.8">PG 16</text>
<text x="145.5" y="188.8">PG 16</text>
<text x="172.4" y="187.6">PG 16</text>
<text x="206.6" y="196">PG 26,28</text>
<text x="50.7" y="209.7">U9600</text>
<text x="209.1" y="210.9">U6201</text>
<text x="65.3" y="218.9">PG 86</text>
<text x="224.9" y="219.1">PG 56</text>
<text x="97.8" y="231.2">U4100</text>
<text x="125.7" y="231.8">U3900</text>
<text x="240.6" y="230.3">U6610,6620,6630</text>
<text x="70.4" y="238.4">J3401</text>
<text x="105.5" y="240.9">PG 38</text>
<text x="133.3" y="242.1">PG 36</text>
<text x="204.9" y="240.9">PG 57</text>
<text x="225.6" y="240.9">PG 58</text>
<text x="246.7" y="240.9">PG 59</text>
<text x="77.6" y="248.2">PG 31</text>
<text x="98.2" y="248.2">J4310</text>
<text x="125.7" y="248.8">J4000</text>
<text x="154.2" y="248.8">J3500</text>
<text x="209.1" y="252.1">J6700,J6750</text>
<text x="105.5" y="259.1">PG 40</text>
<text x="132.2" y="259.1">PG 37</text>
<text x="161.3" y="259.1">PG 37</text>
<text x="224.9" y="260.3">PG 60</text>
<text x="265.5" y="260.3">PG 63</text>
</g>
<text font-size="1" x="358.1" y="250.7">R</text>
</svg>
